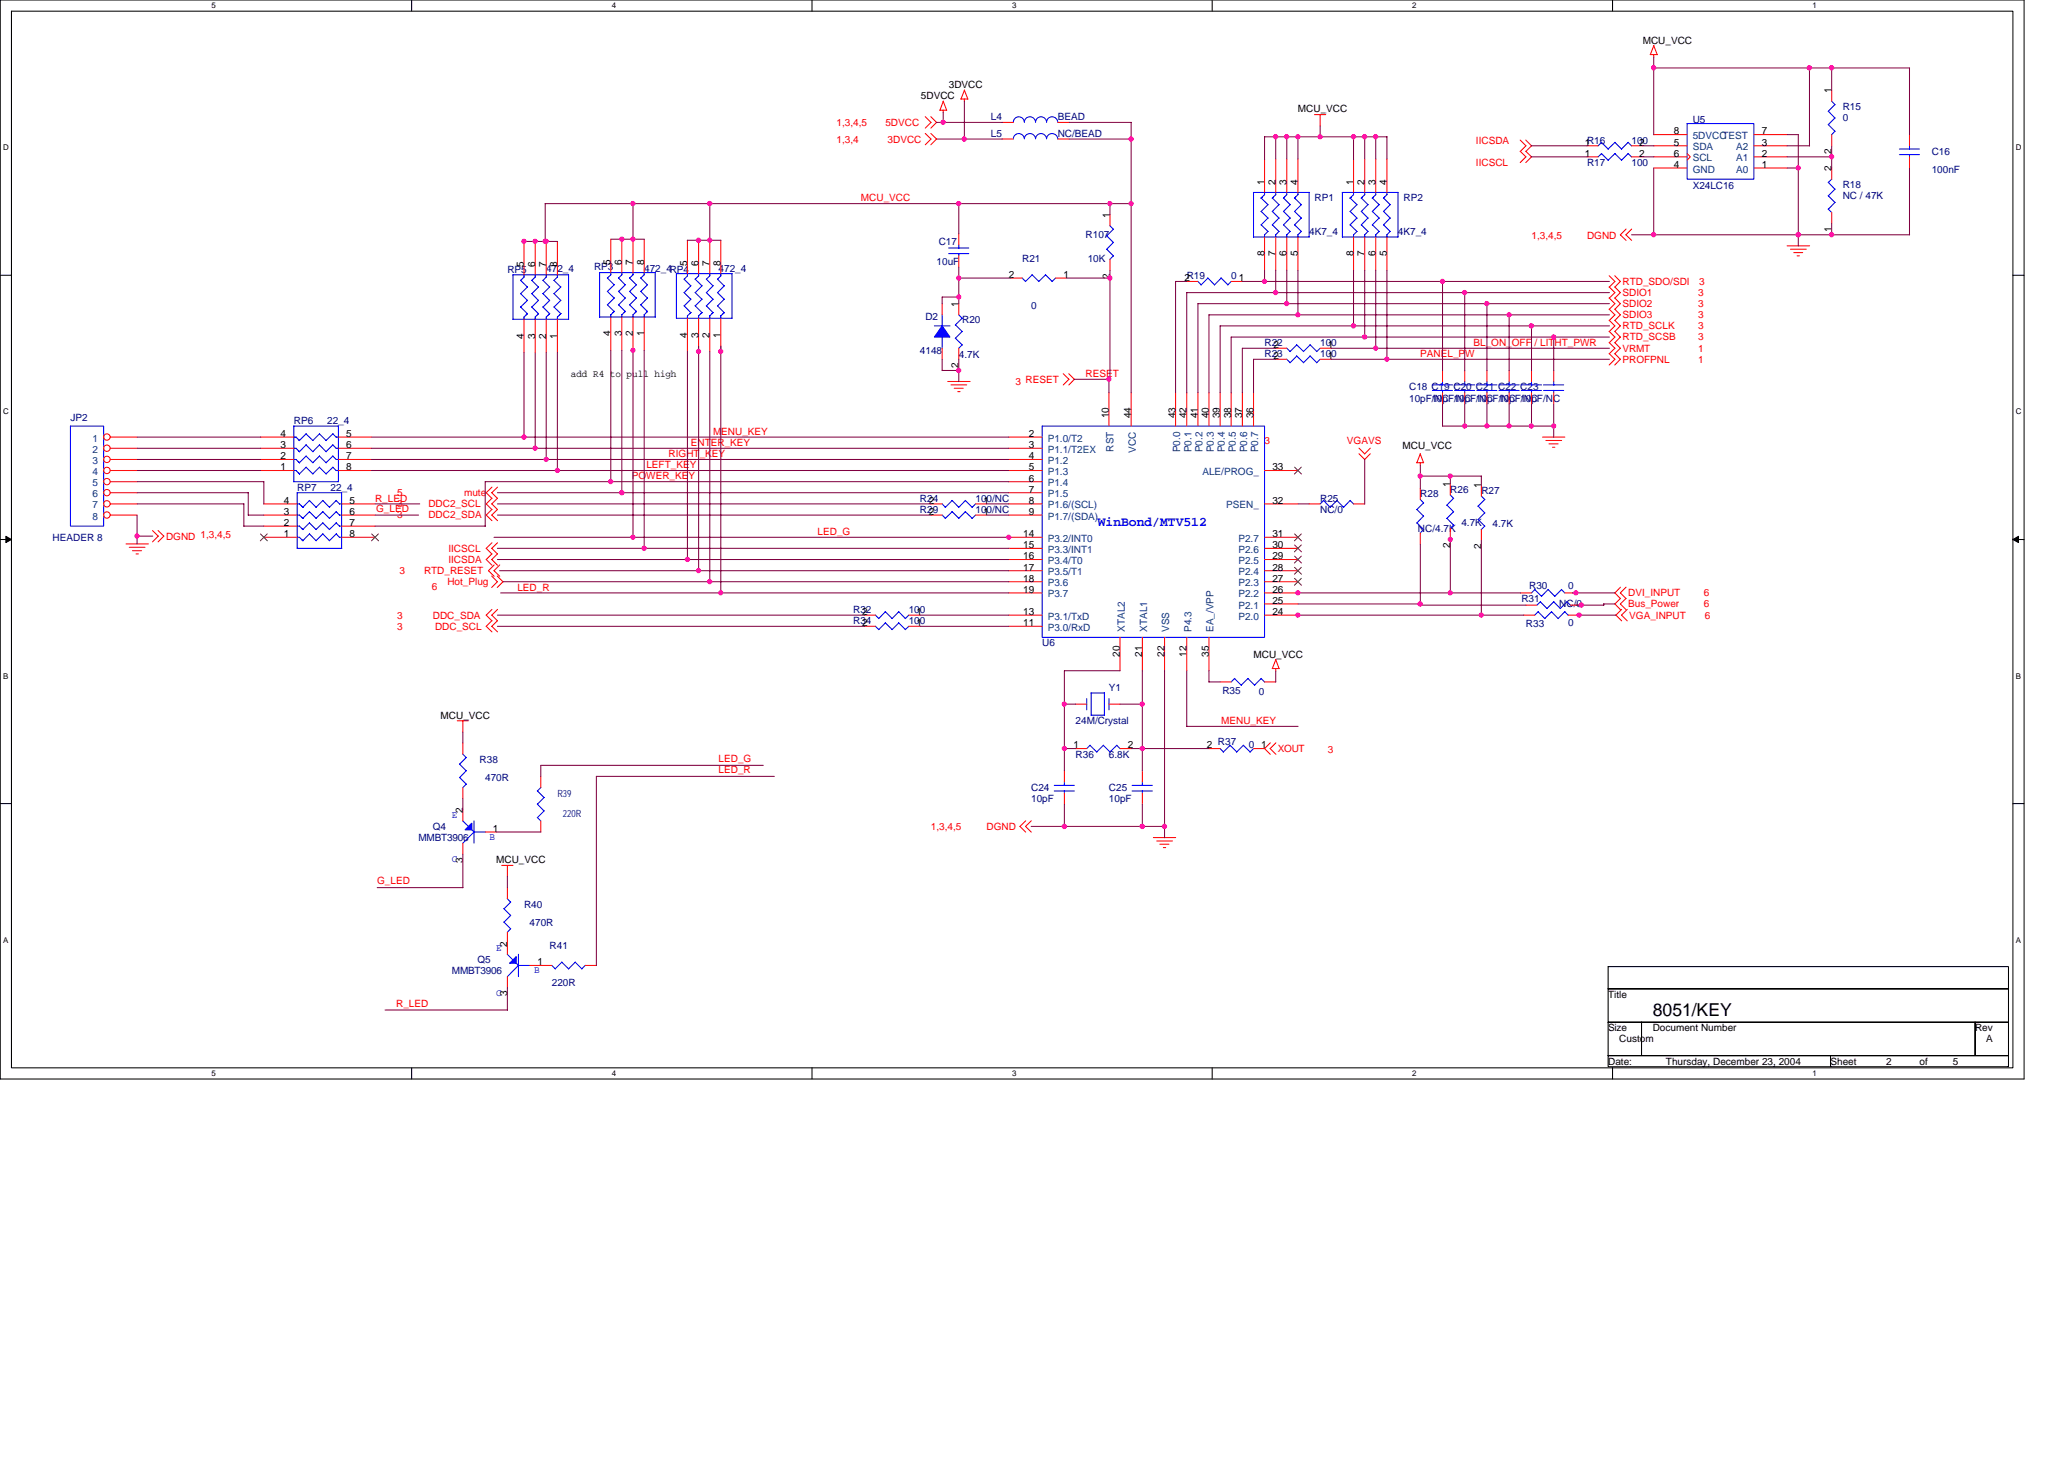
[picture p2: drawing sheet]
<svg xmlns="http://www.w3.org/2000/svg" width="297mm" height="210mm" viewBox="0 0 297 210" stroke-linecap="round" stroke-linejoin="round" font-family="sans-serif">
<path d="M0 0h291.3v155.2h-291.3zM1.6 1.6h288.1v152h-288.1z" fill="none" stroke="#000" stroke-width=".15"/>
<g fill="#fff">
<path d="M30.4 .2h.6v1.2h-.6z"/>
<path d="M30.4 153.8h.6v1.3h-.6z"/>
</g>
<path d="M59.2 0v1.6M59.2 153.6v1.6" fill="none" stroke="#000" stroke-width=".15"/>
<g fill="#fff">
<path d="M88 .2h.6v1.2h-.6z"/>
<path d="M88 153.8h.6v1.3h-.6z"/>
</g>
<path d="M116.9 0v1.6M116.9 153.6v1.6" fill="none" stroke="#000" stroke-width=".15"/>
<g fill="#fff">
<path d="M145.6 .2h.7v1.2h-.7z"/>
<path d="M145.6 153.8h.7v1.3h-.7z"/>
</g>
<path d="M174.5 0v1.6M174.5 153.6v1.6" fill="none" stroke="#000" stroke-width=".15"/>
<g fill="#fff">
<path d="M203.2 .2h.7v1.2h-.7z"/>
<path d="M203.2 153.8h.7v1.3h-.7z"/>
</g>
<path d="M232.1 0v1.6M232.1 153.6v1.6" fill="none" stroke="#000" stroke-width=".15"/>
<g fill="#fff">
<path d="M260.9 .2h.6v1.2h-.6z"/>
<path d="M260.9 153.8h.6v1.3h-.6z"/>
<path d="M.4 20.6h.8v1.3h-.8z"/>
<path d="M290.1 20.6h.8v1.3h-.8z"/>
<path d="M.4 58.6h.8v1.3h-.8z"/>
<path d="M290.1 58.6h.8v1.3h-.8z"/>
</g>
<path d="M0 39.6h1.6M289.7 39.6h1.6" fill="none" stroke="#000" stroke-width=".15"/>
<g fill="#fff">
<path d="M.4 96.6h.8v1.3h-.8z"/>
<path d="M290.1 96.6h.7v1.3h-.7z"/>
</g>
<path d="M0 77.6h1.6M289.7 77.6h1.6" fill="none" stroke="#000" stroke-width=".15"/>
<path d="M.8 77.2l.8 .4-.8 .5zM289.7 77.6l.8-.4v.9z" fill="#000" stroke="#000" stroke-width=".14"/>
<g fill="#fff">
<path d="M.4 134.6h.8v1.3h-.8z"/>
<path d="M290.1 134.6h.7v1.3h-.7z"/>
</g>
<path d="M0 115.6h1.6M289.7 115.6h1.6M231.4 139.1h57.6v3.2h-57.6zM231.4 142.3h57.6v4.8h-57.6zM231.4 147.1h4.8v4.8h-4.8zM231.4 151.9h32v1.6h-32zM236.2 147.1h48v4.8h-48zM263.4 151.9h25.6v1.6h-25.6zM284.2 147.1h4.8v4.8h-4.8z" fill="none" stroke="#000" stroke-width=".15"/>
<g fill="none" stroke="#f00" stroke-width=".15">
<path d="M133.2 19.2l.8 .8-.8 .8M133.2 16.8l.8 .8-.8 .8M134 19.2l.8 .8-.8 .8M134 16.8l.8 .8-.8 .8M135.3 15.9h.9M135.7 15.9v.3M135.7 14.6l.5 1.3M135.8 14.5l-.5 1.4M138.3 14.2h1M138.8 14.2v.4M138.8 13l.5 1.3M138.8 13l-.5 1.2"/>
<path d="M144.2 17.6h1.6M152.2 17.6h1.6M189.2 16.5h1.6M190 16.5v1.6M238 7.9v.3M238 19.4h4.8M238.5 7.9h-1l.5-1.4 .5 1.4M252.4 19.4h4.8M263.6 13v1.6M263.6 19.4v1.6M274.8 19.4v1.6M75.4 34.7v4.8"/>
<path d="M77 34.7v4.8M78.6 34.7v4.8M80.2 34.7v4.8M87.9 34.4v4.8M89.5 34.4v4.8M91.1 34.4v4.8M92.7 34.4v4.8M98.9 34.6v4.8M100.5 34.6v4.8M102.1 34.6v4.8M103.7 34.6v4.8M138 33.6v1.6"/>
<path d="M138 36.8v1.6M144.2 20h1.6M152.2 20h1.6M159.7 30.9v1.6M159.7 37.3v1.6M182 22.9v4.8M182 34.1v4.8M183.6 22.9v4.8M183.6 34.1v4.8M185.2 22.9v4.8M185.2 34.1v4.8M186.8 22.9v4.8"/>
<path d="M186.8 34.1v4.8M194.8 22.9v4.8M194.8 34.1v4.8M196.4 22.9v4.8M196.4 34.1v4.8M198 22.9v4.8M198 34.1v4.8M199.6 22.9v4.8M199.6 34.1v4.8M218.8 21.8l.8 .8-.8 .8M218.8 20.2l.8 .8-.8 .8M219.6 21.8l.8 .8-.8 .8"/>
<path d="M219.6 20.2l.8 .8-.8 .8M228.4 21h1.6M228.4 22.6h1.6M231.6 39.7l.8 .8-.8 .8M232.4 39.7l.8 .8-.8 .8M234 33l-.8 .8 .8 .8M234.8 21h1.6M234.8 22.6h1.6M234.8 33l-.8 .8 .8 .8M238 21h4.8M238 22.6h4.8M238 24.2h4.8"/>
<path d="M242.8 22.1l.5 .5-.5 .4M252.4 21h4.8M252.4 22.6h4.8M252.4 24.2h4.8M257.2 35.4h3.2M257.7 35.9h2.2M258.1 36.3h1.3M258.6 36.8h.4M263.6 24.2v1.6M263.6 30.6v1.6M274.8 22.6v1.6M75.4 45.9v4.8"/>
<path d="M77 45.9v4.8M78.6 45.9v4.8M80.2 45.9v4.8M87.9 45.6v4.8M89.5 45.6v4.8M91.1 45.6v4.8M92.7 45.6v4.8M98.9 45.8v4.8M100.5 45.8v4.8M102.1 45.8v4.8M103.7 45.8v4.8M135.6 43.7v1.6"/>
<path d="M135.6 50.1v1.6M136.4 54.9h3.2M136.9 55.4h2.2M137.3 55.9h1.3M137.8 56.3h.4M138 43.7v1.6M138 50.1v1.6M145.5 40h1.6M151.9 40h1.6M153 53.8l.8 .8-.8 .8M153.8 53.8l.8 .8-.8 .8M159.6 56.5v4.8"/>
<path d="M162.8 56.5v4.8M169.2 56.5v4.8M170.8 40.5h1.6M170.8 56.5v4.8M172.4 56.5v4.8M174 56.5v4.8M175.6 56.5v4.8M177.2 40.5h1.6M177.2 56.5v4.8M178.8 56.5v4.8M180.4 56.5v4.8M183.6 51.7h1.6"/>
<path d="M183.6 50.1h1.6M190 51.7h1.6M190 50.1h1.6M207.6 53.3v1.6M207.6 56.5v1.6M210.8 53.3v1.6M210.8 56.5v1.6M214 53.3v1.6M214 56.5v1.6M217.2 53.3v1.6M217.2 56.5v1.6M220.4 53.3v1.6"/>
<path d="M220.4 56.5v1.6M223.6 53.3v1.6M223.6 56.5v1.6M231.6 49.3l.8 .8-.8 .8M231.6 42.9l.8 .8-.8 .8M231.6 46.1l.8 .8-.8 .8M231.6 47.7l.8 .8-.8 .8M231.6 44.5l.8 .8-.8 .8M231.6 41.3l.8 .8-.8 .8M231.6 50.9l.8 .8-.8 .8M232.4 49.3l.8 .8-.8 .8M232.4 42.9l.8 .8-.8 .8"/>
<path d="M232.4 46.1l.8 .8-.8 .8M232.4 47.7l.8 .8-.8 .8M232.4 44.5l.8 .8-.8 .8M232.4 41.3l.8 .8-.8 .8M232.4 50.9l.8 .8-.8 .8M15.9 62.9h3.8M15.9 74.1h3.8M15.9 72.5h3.8M15.9 70.9h3.8M15.9 69.3h3.8M15.9 67.7h3.8M15.9 66.1h3.8"/>
<path d="M15.9 64.5h3.8M18.1 78.3h3.3M18.6 78.7h2.3M19.1 79.2h1.3M19.6 79.7h.3M21.9 76.3l.9 .8-.9 .9M22.8 76.3l.8 .8-.8 .9M37.5 62.9h4.8M37.5 67.7h4.8M37.5 66.1h4.8M37.5 64.5h4.8M38 77.3h4.8"/>
<path d="M38 75.7h4.8M38 74.1h4.8M38 72.5h4.8M48.7 62.9h4.8M48.7 67.7h4.8M48.7 66.1h4.8M48.7 64.5h4.8M49.2 77.3h4.8M49.2 75.7h4.8M49.2 74.1h4.8M49.2 72.5h4.8M70.8 71.7l-.8 .8 .8 .8"/>
<path d="M70.8 73.3l-.8 .8 .8 .8M70.8 78.1l-.8 .8 .8 .8M70.8 70.1l-.8 .8 .8 .8M70.8 79.7l-.8 .8 .8 .8M71.6 71.7l-.8 .8 .8 .8M71.6 73.3l-.8 .8 .8 .8M71.6 78.1l-.8 .8 .8 .8M71.6 70.1l-.8 .8 .8 .8M71.6 79.7l-.8 .8 .8 .8M134 74.1h1.6M134 72.5h1.6M140.4 74.1h1.6"/>
<path d="M140.4 72.5h1.6M145.2 62.9h4.8M145.2 77.3h4.8M145.2 74.1h4.8M145.2 72.5h4.8M145.2 70.9h4.8M145.2 69.3h4.8M145.2 67.7h4.8M145.2 66.1h4.8M145.2 64.5h4.8M145.2 78.9h4.8M182 77.3h4.8"/>
<path d="M182 72.5h4.8M182 67.7h4.8M182 78.9h4.8M188.4 72.5h1.6M194.8 72.5h1.6M195.6 65.3l.8 .8 .8-.8M195.6 64.5l.8 .8 .8-.8M203.9 66.6h1M204.4 65.3l.5 1.3M204.4 66.6v.3M204.4 70.3v1.6M204.4 76.7v1.6"/>
<path d="M204.4 65.3l-.5 1.3M208.7 69.6v1.6M208.7 76v1.6M213.2 69.8v1.6M213.2 76.2v1.6M222 62.9h3.2M222.5 63.4h2.2M222.9 63.9h1.3M223.4 64.3h.4M70.8 82.9l.8 .8-.8 .8M70.8 87.7l-.8 .8 .8 .8M70.8 89.3l-.8 .8 .8 .8"/>
<path d="M71.1 81.3l-.8 .8 .8 .8M71.6 82.9l.8 .8-.8 .8M71.6 87.7l-.8 .8 .8 .8M71.6 89.3l-.8 .8 .8 .8M71.9 81.3l-.8 .8 .8 .8M124.4 88.5h1.6M124.4 90.1h1.6M130.8 88.5h1.6M130.8 90.1h1.6M145.2 85.3h4.8M145.2 88.5h4.8M145.2 90.1h4.8"/>
<path d="M145.2 83.7h4.8M145.2 82.1h4.8M145.2 80.5h4.8M161.2 91.7v4.8M164.4 91.7v4.8M167.6 91.7v4.8M170.8 91.7v4.8M174 91.7v4.8M175.6 98.1h1.6M182 85.3h4.8M182 88.5h4.8M182 98.1h1.6"/>
<path d="M182 86.9h4.8M182 83.7h4.8M182 82.1h4.8M182 80.5h4.8M183.6 96.2v.3M183.6 94.9l.5 1.3M183.6 94.9l-.5 1.3h1M218.8 85.3h1.6M219.3 88.5h1.6M219.6 87.1h1.6M225.2 85.3h1.6M225.7 88.5h1.6"/>
<path d="M226 87.1h1.6M233.2 84.5l-.8 .8 .8 .8M233.2 86.1l-.8 .8 .8 .8M233.4 87.7l-.8 .8 .8 .8M234 84.5l-.8 .8 .8 .8M234 86.1l-.8 .8 .8 .8M234.2 87.7l-.8 .8 .8 .8M65.8 103.7h1.6M66.6 103.7v1.6M66.6 106.9v1.6M66.6 113.3v1.6M66.6 116.5v1.6"/>
<path d="M69.8 119.7h1.6M77.8 111.7v1.6M77.8 118.1v1.6M147.6 118.1l-.8 .8 .8 .8M148.4 118.1l-.8 .8 .8 .8M153.2 110.9v1.6M153.2 114.1v1.6M154.8 107.7h1.6M154.8 101.3h1.6M159.6 101.3h1.6M161.2 107.7h1.6M164.4 110.9v1.6"/>
<path d="M164.4 114.1v1.6M174 107.7h1.6M180.4 107.7h1.6M182 107.7l.8 .8M182.8 106.9l-.8 .8M183.6 106.9l-.8 .8 .8 .8M66.6 121.3v1.6M72.2 124.5h1.6M73 124.5v1.6M73 127.7v1.6M73 134.1v3.2M76.2 138.9h3.2"/>
<path d="M84.2 138.9h1.6M166 120.5h3.2M166.5 121h2.2M166.9 121.5h1.3M167.4 121.9h.4M73 140.5v1.6"/>
<circle cx="15.4" cy="69.3" r=".46"/>
<circle cx="15.4" cy="70.9" r=".46"/>
<circle cx="15.4" cy="72.5" r=".46"/>
<circle cx="15.4" cy="64.5" r=".46"/>
<circle cx="15.4" cy="62.9" r=".46"/>
<circle cx="15.4" cy="74.1" r=".46"/>
<circle cx="15.4" cy="66.1" r=".46"/>
<circle cx="15.4" cy="67.7" r=".46"/>
</g>
<g fill="none" stroke="#00f" stroke-width=".15">
<path d="M145.8 20a.79 .79 0 0 1 .8-.8 .79 .79 0 0 1 .8 .8 .81 .81 0 0 1 .8-.8 .81 .81 0 0 1 .8 .8 .79 .79 0 0 1 .8-.8 .79 .79 0 0 1 .8 .8 .81 .81 0 0 1 .8-.8 .81 .81 0 0 1 .8 .8M145.8 17.6a.79 .79 0 0 1 .8-.8 .79 .79 0 0 1 .8 .8 .8 .8 0 0 1 .8-.8 .8 .8 0 0 1 .8 .8 .79 .79 0 0 1 .8-.8 .79 .79 0 0 1 .8 .8 .8 .8 0 0 1 .8-.8 .8 .8 0 0 1 .8 .8M242.8 17.8h9.6v8h-9.6zM263.1 17.9l1 1-.5 .5M263.6 14.6l.5 .5M264.1 15l-1 1 1 1-1 .9M73.8 39.5h8M73.8 39.5v6.5l8-.1M75.4 39.5v.4M75.4 39.8l-.5 .5M77 39.5v.4M77 39.8l-.5 .5 1 1"/>
<path d="M78.6 39.5v.4M78.6 39.8l-.5 .5M80.2 39.5v.4M80.2 39.8l-.5 .5 1 1M81.8 39.5v6.4M86.3 39.2h8v6.4h-8zM87.4 40l1 1M87.9 39.2v.3M87.9 39.5l-.5 .5M89 40l1 1M89.5 39.2v.3M89.5 39.5l-.5 .5"/>
<path d="M90.6 40l1 1M91.1 39.2v.3M91.1 39.5l-.5 .5M92.2 40l1 1M92.7 39.2v.3M92.7 39.5l-.5 .5M97.3 39.4l8-.1v6.5M97.3 39.4v6.4h8.1M98.9 39.3v.4M99 39.7l-.5 .5M100.5 39.3v.4M100.6 39.7l-.5 .5"/>
<path d="M102.1 39.3v.4M102.2 39.7l-.5 .5M103.7 39.3v.4M103.8 39.7l-.5 .5M136.5 35.7h2.9M136.5 36.5h2.9M138 35.2v.5M138 36.5v.3M147.1 40l.5 .5M148.5 39.5l1 1M148.5 39.5l-.9 1M150.4 39.5l1 1"/>
<path d="M150.5 39.5l-1 1M159.3 33.9l.9 1M159.3 35.9l.9 .9M159.7 32.5l.5 .5M160.2 33l-.9 1M160.2 34.9l-.9 1M160.2 36.8l-.5 .5M173.8 40l1 1M175.7 40l1 1M181.5 30.4l1 1-1 1M181.5 28.5l1 1M181.5 32.3l1 1"/>
<path d="M182 28l-.5 .5 .2-.2M182 27.7v.3M182 33.8v.3M182.5 29.4l-1 1M182.5 33.3l-.5 .5M183.1 28.5l1 1M183.1 30.4l1 1-1 1M183.1 32.3l1 1M183.3 28.3l-.2 .2M183.6 27.7v.3M183.6 33.8v.3M183.6 28l-.5 .5"/>
<path d="M184.1 33.3l-.5 .5M184.1 29.4l-1 1M184.7 28.5l1 1M184.7 30.4l1 1-1 1M184.7 32.3l1 1M184.9 28.3l-.2 .2M185.2 27.7v.3M185.2 33.8v.3M185.2 28l-.5 .5M185.7 33.3l-.5 .5M185.7 29.4l-1 1M186.3 28.5l1 1"/>
<path d="M186.3 30.4l1 1M186.3 32.3l1 1M186.5 28.3l-.2 .2M186.8 27.7v.3M186.8 33.8v.3M186.8 28l-.5 .5M187.3 29.4l-1 1M187.3 31.4l-1 1M187.3 33.3l-.5 .5M188.4 27.7h-8v6.4h8M188.4 27.7v6.4M194.3 28.5l1 1"/>
<path d="M194.3 30.4l1 1-1 1M194.3 32.3l1 1M194.8 28l-.5 .5 .2-.2M194.8 27.7v.3M194.8 33.8v.3M195.3 29.4l-1 1M195.3 33.3l-.5 .5M195.9 30.4l1 1-1 1M195.9 32.3l1 1M196.4 28l-.5 .5 1 1M196.4 27.7v.3M196.4 33.8v.3"/>
<path d="M196.9 29.4l-1 1M196.9 33.3l-.5 .5M197.5 28.5l1 1M197.5 30.4l1 1-1 1M197.5 32.3l1 1M197.7 28.3l-.2 .2M198 27.7v.3M198 33.8v.3M198 28l-.5 .5M198.5 29.4l-1 1M198.5 33.3l-.5 .5M199.1 28.5l1 1"/>
<path d="M199.1 30.4l1 1-1 1M199.1 32.3l1 1M199.3 28.3l-.2 .2M199.6 27.7v.3M199.6 33.8v.3M199.6 28l-.5 .5M200.1 29.4l-1 1M200.1 33.3l-.5 .5M201.2 27.7v6.4h-8v-6.4h8M230.5 20.5l1 1M230.5 22.1l1 1 .9-1 1 1M230.5 20.5l-.5 .5"/>
<path d="M230.5 22.1l-.5 .5M231.4 21.4l1-.9 1 1M234.8 21l-.5-.5-.9 .9M234.8 22.6l-.5-.5-.9 1M263.1 30.1l.5 .5M263.1 28.2l1 .9M263.1 26.2l1 1M263.6 25.8l-.5 .4M264.1 29.1l-1 1M264.1 27.2l-1 1M273.3 21.4h2.9M273.3 22.2h2.9"/>
<path d="M274.8 21v.5M274.8 22.2v.4M74.9 44.2l1 .9-.5 .5M74.9 42.2l1 1-1 1M74.9 40.3l1 1M75.4 45.6v.3M75.9 41.3l-1 .9M76.5 44.2l1 .9M77 45.6v.3M77.5 45.1l-.2 .2M77.5 45.1l-.5 .5M77.5 41.3l-1 .9 1 1-1 1"/>
<path d="M78.1 44.2l1 .9M78.1 42.2l1 1M78.1 40.3l1 1M78.6 45.6v.3M79.1 45.1l-.5 .5M79.1 43.2l-1 1M79.1 41.3l-1 .9M79.7 44.2l1 .9M80.2 45.6v.3M80.7 45.1l-.5 .5M80.7 43.2l-1 1M80.7 41.3l-1 .9 1 1"/>
<path d="M87.4 43.8l1 1-.5 .5M87.4 41.9l1 1M87.9 45.3v.3M88.4 42.9l-1 1M88.4 41l-1 .9M89 43.8l1 1M89.5 45.3v.3M90 44.8l-.2 .2M90 44.8l-.5 .5M90 42.9l-1 1M90 41l-1 .9 1 1M90.6 43.8l1 1-.5 .5"/>
<path d="M91.1 45.3v.3M91.6 42.9l-1 1M91.6 41l-1 .9 1 1M92.2 43.8l1 1M92.7 45.3v.3M93.2 44.8l-.2 .2M93.2 44.8l-.5 .5M93.2 42.9l-1 1M93.2 41l-1 .9 1 1M98.4 44l1 1M98.4 42.1l1 1M98.4 40.2l1 .9"/>
<path d="M99.3 45.1l.1-.1-.5 .4v.4M99.4 43l-.9 1M99.4 41.1l-.9 1M100 44l1 1M100 42.1l1 1M100 40.2l1 .9M100.9 45.1l.1-.1-.5 .4v.4M101 43l-.9 1M101 41.1l-.9 1M101.6 44l1 1M101.6 42.1l1 1M101.6 40.2l1 .9"/>
<path d="M102.6 45l-.5 .4v.4M102.6 43l-.9 1M102.6 41.1l-.9 1M103.2 40.2l1 .9-1 1 1 1M104.2 45l-.1 .1M104.2 45l-.5 .4v.4M104.2 43l-1 1 1 1M134.5 46.9h2.2M135.6 45.3v1.6M135.6 48.5v1.6M137.5 46.7l1 1M137.5 48.7l1 .9"/>
<path d="M138 45.3l.5 .5-1 1M138.5 49.6l-.5 .5M138.5 47.7l-1 1M151.9 40l-.5 .5M172.4 40.5l.5 .5M173.8 40l-1 1M175.7 40l-.9 1M177.2 40.5l-.5 .5M185.2 51.7l.5 .5M185.2 50.1l.5 .5M186.6 51.2l1 1M186.6 49.6l1 1"/>
<path d="M186.6 51.2l-1 1M186.6 49.6l-1 1M188.5 51.2l1 1M188.5 49.6l1 1M188.5 51.2l-.9 1M188.5 49.6l-.9 1M190 51.7l-.5 .5M190 50.1l-.5 .5M206.1 55.4h2.9M206.1 56.2h2.9M207.6 54.9v.5M207.6 56.2v.3"/>
<path d="M209.3 55.4h2.9M209.3 56.2h2.9M210.8 54.9v.5M210.8 56.2v.3M212.5 55.4h2.9M212.5 56.2h2.9M214 54.9v.5M214 56.2v.3M215.7 55.4h2.9M215.7 56.2h2.9M217.2 54.9v.5M217.2 56.2v.3"/>
<path d="M218.9 55.4h2.9M218.9 56.2h2.9M220.4 54.9v.5M220.4 56.2v.3M222.1 55.4h2.9M222.1 56.2h2.9M223.6 54.9v.5M223.6 56.2v.3M10.1 61.3h4.8v14.4h-4.8zM42.3 67.7h.3M42.3 66.1h.3M42.3 64.5h.3"/>
<path d="M42.3 62.9h.3M42.6 67.7l.5 .5M42.6 66.1l.5 .5-.2-.2M42.6 64.5l.5 .5M42.6 62.9l.5 .5-.2-.2M42.8 70.9h6.4v8h-6.4v-8M42.8 77.3h.3l.5 .5M42.8 75.7h.3l.5 .5M42.8 74.1h.3l.5 .5-.2-.2M42.8 72.5h.3l.5 .5M43.6 74.6l1-1 .9 1M43.6 73l1-1 .9 1"/>
<path d="M44 67.2l1 1M44 65.6l1 1M44 64l1 1M44 62.4l1 1M44.1 67.2l-1 1M44.1 65.6l-1 1M44.1 64l-1 1M44.1 62.4l-1 1M44.5 76.8l1 1M44.5 75.2l1 1M44.6 76.8l-1 1M44.6 75.2l-1 1"/>
<path d="M45 68.2l1-1 .9 1M46 65.6l.9 1M46 64l.9 1M46 62.4l.9 1M46 65.6l-1 1M46 64l-1 1M46 62.4l-1 1M46.5 72l.9 1 1-1 .5 .5M46.5 76.8l.9 1M46.5 75.2l.9 1M46.5 73.6l.9 1 1-1 .4 .5h.4M46.5 76.8l-1 1"/>
<path d="M46.5 75.2l-1 1M46.5 73.6l-1 1M46.5 72l-1 1M47.9 67.2l.5 .5M47.9 65.6l.5 .5M47.9 64l.5 .5h.3M47.9 62.4l.5 .5h.3M47.9 67.2l-1 1M47.9 65.6l-1 1M47.9 64l-1 1M47.9 62.4l-1 1M48.4 76.8l.4 .5h.4"/>
<path d="M48.4 75.2l.4 .5h.4M48.4 67.7h.3M48.4 66.1h.3M48.4 76.8l-1 1M48.4 75.2l-1 1M48.7 61.3v8h-6.4M48.7 61.3h-6.4v8M48.8 72.5h.4M135.6 72.5l.5 .5M135.6 74.1l.5 .5M137 72l1 1 .9-1M137 73.6l1 1 .9-1"/>
<path d="M137 72l-1 1M137 73.6l-1 1M138.9 72l1 1M138.9 73.6l1 1M140.4 72.5l-.5 .5M140.4 74.1l-.5 .5M150 61.3h32v30.4h-32zM190.5 72l.9 1 1-1 1 1M190.5 72l-.5 .5M194.8 72.5l-.5-.5-.9 1M203.9 73.3l1 1M203.9 75.2l1 1"/>
<path d="M204.4 71.9l.5 .5M204.9 72.3l-1 1M204.9 74.3l-1 .9M204.9 76.2l-.5 .5M208.2 72.7l1 .9M208.2 74.6l1 1M208.7 71.2l.5 .5M209.2 71.7l-1 1M209.2 73.6l-1 1M209.2 75.5l-.5 .5M212.7 74.7l1 1M213.2 71.4l.5 .5"/>
<path d="M213.7 71.9l-1 .9 1 1M213.7 73.8l-1 1M213.7 75.7l-.5 .5M126 88.5l.5 .5M126 90.1l.5 .5M127.4 88l1 1M127.4 89.6l1 1M127.4 88l-1 1M127.4 89.6l-1 1M129.3 89.6l1 1M129.3 89.6l-.9 1M130.3 89l-1-1-.9 1"/>
<path d="M130.8 88.5l-.5 .5M130.8 90.1l-.5 .5M157 99.7h1.9M158.9 99.7l.1 3.2h-2v-3.2M177.7 97.6l.9 1 1-1 1 1M177.7 97.6l-.5 .5M182 98.1l-.5-.5-1 1M220.9 84.8l1 1M220.9 84.8l-.5 .5M221.4 88l.9 1M221.4 88l-.5 .5M221.7 86.6l.9 1"/>
<path d="M221.7 86.6l-.5 .5M221.8 85.8l1-1 1 1M222.6 87.5l1-.9 1 1M223.3 88l1 1M223.3 88l-1 1M224.7 84.8l.5 .5M224.7 84.8l-1 1M225.2 88l.5 .5M225.2 88l-1 1M226 87.1l-.5-.5-.9 .9M66.1 109.9l1 1-1 .9 1 1M66.6 118.1l.8 .8"/>
<path d="M66.6 108.5l.5 .5-1 .9M67.1 112.8l-.5 .5M67.9 119.4l.3 .3M68.2 119.7h1.6M68.2 118.1v3.2M68.2 119.7l-1.6 1.6M77.3 117.6l.5 .5M77.3 115.7l1 1M77.3 113.8l1 .9M77.8 113.3l-.5 .5M78.3 116.6l-1 1M78.3 114.7l-1 1"/>
<path d="M151.7 113h2.9M151.7 113.8h2.9M153.2 112.5v.5M153.2 113.8v.3M156.4 107.7l.5-.5 1 1M156.4 100.5v1.6M158.8 107.2l1 1M158.8 107.2l-1 1M159.6 100.5v1.6M160.7 107.2l.5 .5M160.7 107.2l-1 1M162.9 113h2.9"/>
<path d="M162.9 113.8h2.9M164.4 112.5v.5M164.4 113.8v.3M177 107.2l1 1M177 107.2l-1 1-.4-.5M178.9 107.2l1 1M178.9 107.2l-.9 1M180.4 107.7l-.5 .5M72.5 132.7l1 .9M72.5 130.7l1 1-1 1M73 129.3l.5 .5M73 137.3l.8 .8"/>
<path d="M73.5 133.6l-.5 .5M73.5 129.8l-1 .9M74.3 138.6l.3 .3M74.6 138.9h1.6M74.6 137.3v3.2M74.6 138.9l-1.6 1.6M79.4 138.9l.5 .5M80.9 138.4l.9 1M80.9 138.4l-1 1M82.8 138.4l1 1M82.8 138.4l-1 1M84.2 138.9l-.5 .5"/>
</g>
<g fill="#00f" stroke="#00f" stroke-width=".15">
<path d="M135.6 46.9l1.1 1.6h-2.2z" fill-rule="evenodd"/>
<path d="M74.3 137.6v1h-1z" fill-rule="evenodd"/>
<path d="M66.9 119.4l1-1v1z" fill-rule="evenodd"/>
</g>
<g fill="none" stroke="#804000" stroke-width=".14">
<path d="M37.5 76.8l1 1M38.5 76.8l-1 1M53.5 76.8l1 1M54.5 76.8l-1 1M186.3 67.2l1 1M186.3 78.4l1 1M186.3 76.8l1 1M187.3 67.2l-1 1M187.3 78.4l-1 1M187.3 76.8l-1 1M186.3 83.2l1 1M186.3 81.6l1 1"/>
<path d="M186.3 80l1 1M187.3 83.2l-1 1M187.3 81.6l-1 1M187.3 80l-1 1"/>
</g>
<g fill="none" stroke="#800040" stroke-width=".15">
<path d="M134.8 17.6h9.4M135.7 16.2v1.4M138.8 14.6v5.4M153.8 17.6h9v38.9M183.6 19.7v3.2M185.2 19.7v3.2M186.8 19.7v3.2M190 18.1v1.6M194.8 19.7v3.2M196.4 19.7v3.2M198 19.7v3.2M238 8.2v11.2"/>
<path d="M238 9.8h36.8M257.2 19.4h1.6M258.8 19.4v16M260.4 9.8v11.2M263.6 9.8v3.2M274.8 9.8v9.6M80.2 34.7h-4.8v.2M87.9 34.4h4.8M91.1 29.3v5.1M98.9 34.6h4.9M102.1 29.3v5.3M134.8 20h9.4"/>
<path d="M138 29.1v4.5M138 38.4v5.3M153.8 20h9M159.7 38.9v15.7h-5.1M159.7 29.3v1.6M162.8 29.3h-84.3v5.4M182 22.9v-3.2h17.6v3.2M182 38.9v1.6M183.6 38.9v3.2M185.2 38.9v4.8M186.8 38.9v6.4M194.8 38.9v8"/>
<path d="M196.4 38.9v9.6M198 38.9v11.2M199.6 38.9v12.8M220.4 22.6h8M220.4 21h8M234.8 33.8h40M236.4 22.6h1.6M236.4 21h1.6M238 24.2v9.6M257.2 22.6h6.4M257.2 21h3.2M257.2 24.2h1.6"/>
<path d="M263.6 21v3.2M263.6 32.2v1.6M274.8 24.2v9.6M75.4 50.7v12.2M77 50.7v13.8M78.6 50.7v15.4M80.2 50.7v17M87.9 50.4v18.9M89.5 50.4v20.5M91.1 50.2v27.1M92.7 50.4v28.5M98.9 50.6v29.9"/>
<path d="M100.5 49.8v32.3M102.1 50.6v33.1M103.7 49.8v35.5M135.6 53.3h2.4M135.6 51.7v1.6M138 51.7v3.2M138 40h7.5M138 42.7h-2.4v1M153.5 40h6.3M159.6 54.6v1.9M170.8 40.5h-1.6v16M178.8 40.5h52.8"/>
<path d="M183.6 51.7h-3.2v4.8M183.6 50.1h-4.8v6.4M191.6 51.7h40M191.6 50.1h40M207.6 58.1v3.2h16M207.6 40.5v12.8M210.8 42.1v11.2M210.8 58.1v3.2M214 43.7v9.6M214 58.1v3.2M217.2 45.3v8M217.2 58.1v3.2"/>
<path d="M220.4 46.9v6.4M220.4 58.1v3.2M223.6 48.5v4.8M223.6 58.1v4.8M231.6 43.7h-59.2v12.8M231.6 48.5h-54.4v8M231.6 46.9h-56v9.6M231.6 42.1h-60.8v14.4M231.6 45.3h-57.6v11.2M19.7 69.3h18.3v3.2M19.7 70.9h16M19.7 62.9h17.8"/>
<path d="M19.7 77.1h2.3M19.7 66.1h17.8M19.7 67.7h17.8M19.7 72.5h15.4M19.7 64.5h17.8M19.7 74.1v4.2M35.1 72.5v3.2h2.9M35.7 70.9v3.2h2.3M53.5 62.9h91.7M53.5 66.1h91.7M53.5 67.7h91.7M53.5 64.5h91.7"/>
<path d="M54 74.1h6.2M54 72.5h6.4M71.1 77.3h74.3M71.6 70.9h73.6M71.6 74.1h62.4M71.6 72.5h62.4M71.6 78.9h73.6M142 74.1h3.2M142 72.5h3.2M145.2 69.3h-75.4v6.4h-15.8M186.8 72.5h1.6M196.4 66.1v6.4"/>
<path d="M204.4 68.5h8.8M204.4 78.3v8.8h15.2M204.4 66.9v3.4M208.7 68.5v1.1M208.7 77.4v7.9M213.2 68.5v1.3M213.2 77.8v10.7M71.6 88.5h52.8M71.6 90.1h52.8M71.6 80.5h73.6M71.9 82.1h73.3M72 85.3h73.2"/>
<path d="M72.4 83.7h72.8M132.4 88.5h12.8M132.4 90.1h12.8M161.2 96.5h-8v14.4M164.4 96.5v14.4M167.6 96.5v24M170.8 96.5v8h16M174 96.5v1.6h1.6M183.6 96.5v1.6M186.5 88.5h32.8M186.6 85.3h32.2M186.8 86.9h17.6"/>
<path d="M226.3 85.3h6.1M227.1 88.5h5.5M230.8 86.9v.2h-4M230.8 86.9h1.6M66.6 105.3v1.6M66.6 114.9v1.6M71.4 119.7h6.4M109.9 110.1h-32.1v1.6M111.4 111.7h-25.6v27.2M148.4 118.9h19.2M153.2 101.3h1.6M153.2 115.7v3.2"/>
<path d="M153.2 107.7h1.6M161.2 101.3h3.2M162.8 107.7h11.2M164.4 115.7v3.2M54.3 127.7h12.3M66.6 122.9v4.8M73 126.1v1.6M73 142.1v3.2h-17.6"/>
</g>
<g fill="#f0f" stroke="#f0f" stroke-width=".15">
<circle cx="214" cy="43.7" r=".31"/>
<circle cx="223.6" cy="61.3" r=".31"/>
<circle cx="186.8" cy="19.7" r=".31"/>
<circle cx="100.5" cy="34.6" r=".31"/>
<circle cx="164.4" cy="107.7" r=".31"/>
<circle cx="164.4" cy="101.3" r=".31"/>
<circle cx="208.7" cy="68.5" r=".31"/>
<circle cx="194.8" cy="46.9" r=".32"/>
<circle cx="183.6" cy="19.7" r=".31"/>
<circle cx="217.2" cy="45.3" r=".31"/>
<circle cx="102.1" cy="29.3" r=".31"/>
<circle cx="138" cy="29.3" r=".31"/>
<circle cx="162.8" cy="29.3" r=".31"/>
<circle cx="75.4" cy="34.7" r=".31"/>
<circle cx="153.2" cy="107.7" r=".31"/>
<circle cx="87.9" cy="69.3" r=".31"/>
<circle cx="220.4" cy="46.9" r=".32"/>
<circle cx="75.4" cy="62.9" r=".32"/>
<circle cx="138.8" cy="20" r=".32"/>
<circle cx="208.7" cy="85.3" r=".31"/>
<circle cx="80.2" cy="67.7" r=".31"/>
<circle cx="227.3" cy="88.5" r=".31"/>
<circle cx="194.8" cy="19.7" r=".31"/>
<circle cx="186.8" cy="45.3" r=".31"/>
<circle cx="78.6" cy="66.1" r=".31"/>
<circle cx="186.8" cy="85.3" r=".31"/>
<circle cx="102.1" cy="34.6" r=".31"/>
<circle cx="153.2" cy="101.3" r=".31"/>
<circle cx="207.6" cy="40.5" r=".31"/>
<circle cx="204.4" cy="68.5" r=".31"/>
<circle cx="89.5" cy="34.4" r=".31"/>
<circle cx="182" cy="40.5" r=".31"/>
<circle cx="185.2" cy="19.7" r=".31"/>
<circle cx="223.6" cy="48.5" r=".31"/>
<circle cx="208.7" cy="77.6" r=".31"/>
<circle cx="135.7" cy="17.6" r=".31"/>
<circle cx="186.8" cy="88.5" r=".31"/>
<circle cx="167.6" cy="118.9" r=".32"/>
<circle cx="77" cy="64.5" r=".31"/>
<circle cx="183.6" cy="42.1" r=".31"/>
<circle cx="91.1" cy="34.4" r=".31"/>
<circle cx="227.6" cy="87" r=".31"/>
<circle cx="162.8" cy="20" r=".32"/>
<circle cx="198" cy="50.1" r=".31"/>
<circle cx="196.4" cy="19.7" r=".31"/>
<circle cx="91.1" cy="29.3" r=".31"/>
<circle cx="204.4" cy="86.9" r=".32"/>
<circle cx="198" cy="19.7" r=".31"/>
<circle cx="210.8" cy="42.1" r=".31"/>
<circle cx="196.4" cy="48.5" r=".31"/>
<circle cx="185.2" cy="43.7" r=".31"/>
<circle cx="190" cy="19.7" r=".31"/>
<circle cx="213.2" cy="88.5" r=".31"/>
<circle cx="226.8" cy="85.3" r=".31"/>
<circle cx="199.6" cy="51.7" r=".31"/>
<circle cx="238" cy="9.8" r=".32"/>
<circle cx="260.4" cy="9.8" r=".32"/>
<circle cx="263.6" cy="22.6" r=".31"/>
<circle cx="263.6" cy="9.8" r=".32"/>
<circle cx="77" cy="34.7" r=".31"/>
<circle cx="78.4" cy="34.7" r=".31"/>
<circle cx="78.6" cy="34.7" r=".31"/>
<circle cx="103.7" cy="50.6" r=".31"/>
<circle cx="145.2" cy="77.3" r=".31"/>
<circle cx="92.7" cy="78.9" r=".32"/>
<circle cx="100.5" cy="82.1" r=".31"/>
<circle cx="89.5" cy="70.9" r=".32"/>
<circle cx="100.5" cy="50.6" r=".31"/>
<circle cx="91.1" cy="50.4" r=".31"/>
<circle cx="91.1" cy="77.3" r=".31"/>
<circle cx="98.9" cy="80.5" r=".31"/>
<circle cx="103.7" cy="85.3" r=".31"/>
<circle cx="102.1" cy="83.7" r=".31"/>
<circle cx="159.6" cy="54.6" r=".31"/>
<circle cx="138" cy="53.3" r=".31"/>
<circle cx="263.6" cy="33.8" r=".32"/>
<circle cx="258.8" cy="24.2" r=".31"/>
<circle cx="210.8" cy="61.3" r=".31"/>
<circle cx="164.4" cy="118.9" r=".32"/>
<circle cx="217.2" cy="61.3" r=".31"/>
<circle cx="258.8" cy="33.8" r=".32"/>
<circle cx="214" cy="61.3" r=".31"/>
<circle cx="153.2" cy="118.9" r=".32"/>
<circle cx="19.7" cy="77.1" r=".31"/>
<circle cx="220.4" cy="61.3" r=".31"/>
<circle cx="238" cy="33.8" r=".32"/>
<circle cx="138" cy="40" r=".32"/>
<circle cx="159.7" cy="40" r=".32"/>
<circle cx="159.7" cy="29.3" r=".31"/>
<circle cx="138" cy="42.7" r=".31"/>
</g>
<text font-size="2.6" x="237.8" y="146.2">8051/KEY</text>
<text font-size="1.9" fill="#00f" x="158" y="75.7">WinBond/MTV512</text>
<g font-size="1.4">
<text x="236.4" y="6.3">MCU_VCC</text>
<text x="132.5" y="14.3">5DVCC</text>
<text x="136.5" y="12.7">3DVCC</text>
<text x="186.8" y="16.2">MCU_VCC</text>
<text x="263.6" y="13.4" transform="rotate(-90 263.6 13.4)">1</text>
<text x="228.1" y="21">1R16</text>
<text x="228.1" y="22.5">1</text>
<text x="235.9" y="21">2</text>
<text x="235.9" y="22.5">2</text>
<text x="240.9" y="19.3">8</text>
<text x="240.9" y="21">5</text>
<text x="240.9" y="22.5">6</text>
<text x="253.5" y="19.3">7</text>
<text x="253.5" y="21">3</text>
<text x="253.5" y="22.5">2</text>
<text x="263.6" y="22.2" transform="rotate(-90 263.6 22.2)">2</text>
<text x="182" y="26.6" transform="rotate(-90 182 26.6)">1</text>
<text x="183.6" y="26.6" transform="rotate(-90 183.6 26.6)">2</text>
<text x="185.2" y="26.6" transform="rotate(-90 185.2 26.6)">3</text>
<text x="186.8" y="26.6" transform="rotate(-90 186.8 26.6)">4</text>
<text x="194.8" y="26.6" transform="rotate(-90 194.8 26.6)">1</text>
<text x="196.4" y="26.6" transform="rotate(-90 196.4 26.6)">2</text>
<text x="198" y="26.6" transform="rotate(-90 198 26.6)">3</text>
<text x="199.6" y="26.6" transform="rotate(-90 199.6 26.6)">4</text>
<text x="240.9" y="24.2">4</text>
<text x="253.5" y="24.2">1</text>
<text x="263.6" y="24.7" transform="rotate(-90 263.6 24.7)">2</text>
<text x="159.7" y="31.4" transform="rotate(-90 159.7 31.4)">1</text>
<text x="263.6" y="33.4" transform="rotate(-90 263.6 33.4)">1</text>
<text x="75.4" y="38.4" transform="rotate(-90 75.4 38.4)">5</text>
<text x="77" y="38.4" transform="rotate(-90 77 38.4)">6</text>
<text x="78.6" y="38.4" transform="rotate(-90 78.6 38.4)">7</text>
<text x="80.2" y="38.4" transform="rotate(-90 80.2 38.4)">8</text>
<text x="87.9" y="38.1" transform="rotate(-90 87.9 38.1)">5</text>
<text x="89.5" y="38.1" transform="rotate(-90 89.5 38.1)">6</text>
<text x="91.1" y="38.1" transform="rotate(-90 91.1 38.1)">7</text>
<text x="92.7" y="38.1" transform="rotate(-90 92.7 38.1)">8</text>
<text x="98.9" y="38.2" transform="rotate(-90 98.9 38.2)">5</text>
<text x="100.5" y="38.2" transform="rotate(-90 100.5 38.2)">6</text>
<text x="102.1" y="38.2" transform="rotate(-90 102.1 38.2)">7</text>
<text x="103.7" y="38.2" transform="rotate(-90 103.7 38.2)">8</text>
<text x="145.2" y="40">2</text>
<text x="153" y="40">1</text>
<text x="159.7" y="40.1" transform="rotate(-90 159.7 40.1)">2</text>
<text x="170.5" y="40.5">2R19</text>
<text x="178.3" y="40.5">1</text>
<text x="182" y="36.9" transform="rotate(-90 182 36.9)">8</text>
<text x="183.6" y="36.9" transform="rotate(-90 183.6 36.9)">7</text>
<text x="185.2" y="36.9" transform="rotate(-90 185.2 36.9)">6</text>
<text x="186.8" y="36.9" transform="rotate(-90 186.8 36.9)">5</text>
<text x="194.8" y="36.9" transform="rotate(-90 194.8 36.9)">8</text>
<text x="196.4" y="36.9" transform="rotate(-90 196.4 36.9)">7</text>
<text x="198" y="36.9" transform="rotate(-90 198 36.9)">6</text>
<text x="199.6" y="36.9" transform="rotate(-90 199.6 36.9)">5</text>
<text x="138" y="44.2" transform="rotate(-90 138 44.2)">1</text>
<text x="75.4" y="48.7" transform="rotate(-90 75.4 48.7)">4</text>
<text x="77" y="48.7" transform="rotate(-90 77 48.7)">3</text>
<text x="78.6" y="48.7" transform="rotate(-90 78.6 48.7)">2</text>
<text x="80.2" y="48.7" transform="rotate(-90 80.2 48.7)">1</text>
<text x="87.9" y="48.4" transform="rotate(-90 87.9 48.4)">4</text>
<text x="89.5" y="48.4" transform="rotate(-90 89.5 48.4)">3</text>
<text x="91.1" y="48.4" transform="rotate(-90 91.1 48.4)">2</text>
<text x="92.7" y="48.4" transform="rotate(-90 92.7 48.4)">1</text>
<text x="98.9" y="48.6" transform="rotate(-90 98.9 48.6)">4</text>
<text x="100.5" y="48.6" transform="rotate(-90 100.5 48.6)">3</text>
<text x="102.1" y="48.6" transform="rotate(-90 102.1 48.6)">2</text>
<text x="103.7" y="48.6" transform="rotate(-90 103.7 48.6)">1</text>
<text x="138" y="52.9" transform="rotate(-90 138 52.9)">2</text>
<text x="183.3" y="51.7">2</text>
<text x="183.3" y="50.1">2</text>
<text x="191.1" y="51.7">1</text>
<text x="191.1" y="50.1">1</text>
<text x="82.1" y="54.3">add R4 to pull high</text>
<text x="40.4" y="64.5">3</text>
<text x="40.4" y="62.9">4</text>
<text x="49.8" y="64.5">6</text>
<text x="49.8" y="62.9">5</text>
<text x="148.1" y="62.9">2</text>
<text x="148.1" y="64.5">3</text>
<text x="159.6" y="60.2" transform="rotate(-90 159.6 60.2)">10</text>
<text x="162.8" y="60.2" transform="rotate(-90 162.8 60.2)">44</text>
<text x="169.2" y="60.2" transform="rotate(-90 169.2 60.2)">43</text>
<text x="170.8" y="60.2" transform="rotate(-90 170.8 60.2)">42</text>
<text x="172.4" y="60.2" transform="rotate(-90 172.4 60.2)">41</text>
<text x="174" y="60.2" transform="rotate(-90 174 60.2)">40</text>
<text x="175.6" y="60.2" transform="rotate(-90 175.6 60.2)">39</text>
<text x="177.2" y="60.2" transform="rotate(-90 177.2 60.2)">38</text>
<text x="178.8" y="60.2" transform="rotate(-90 178.8 60.2)">37</text>
<text x="180.4" y="60.2" transform="rotate(-90 180.4 60.2)">36</text>
<text x="201.8" y="64.7">MCU_VCC</text>
<text x="40.4" y="67.7">1</text>
<text x="40.4" y="66.1">2</text>
<text x="49.8" y="67.7">8</text>
<text x="49.8" y="66.1">7</text>
<text x="148.1" y="66.1">4</text>
<text x="148.1" y="67.7">5</text>
<text x="148.1" y="69.3">6</text>
<text x="148.1" y="70.9">7</text>
<text x="183.1" y="67.7">33</text>
<text x="208.7" y="70.1" transform="rotate(-90 208.7 70.1)">1</text>
<text x="213.2" y="70.3" transform="rotate(-90 213.2 70.3)">1</text>
<text x="40.8" y="77.3">1</text>
<text x="40.8" y="75.7">2</text>
<text x="40.8" y="74.1">3</text>
<text x="40.8" y="72.5">4</text>
<text x="50.3" y="77.3">8</text>
<text x="50.3" y="75.7">7</text>
<text x="50.3" y="74.1">6</text>
<text x="50.3" y="72.5">5</text>
<text x="133.7" y="72.5">2</text>
<text x="133.7" y="74.1">2</text>
<text x="141.5" y="72.5">1</text>
<text x="141.5" y="74.1">1</text>
<text x="147.3" y="77.3">14</text>
<text x="148.1" y="72.5">8</text>
<text x="148.1" y="74.1">9</text>
<text x="183.1" y="72.5">32</text>
<text x="183.1" y="77.3">31</text>
<text x="147.3" y="78.9">15</text>
<text x="147.3" y="80.5">16</text>
<text x="147.3" y="82.1">17</text>
<text x="147.3" y="83.7">18</text>
<text x="183.1" y="83.7">27</text>
<text x="183.1" y="82.1">28</text>
<text x="183.1" y="80.5">29</text>
<text x="183.1" y="78.9">30</text>
<text x="208.7" y="78.8" transform="rotate(-90 208.7 78.8)">2</text>
<text x="213.2" y="79" transform="rotate(-90 213.2 79)">2</text>
<text x="124.1" y="88.5">2</text>
<text x="131.9" y="88.5">1</text>
<text x="147.3" y="88.5">13</text>
<text x="147.3" y="85.3">19</text>
<text x="183.1" y="88.5">24</text>
<text x="183.1" y="86.9">25</text>
<text x="183.1" y="85.3">26</text>
<text x="124.1" y="90.1">2</text>
<text x="131.9" y="90.1">1</text>
<text x="147.3" y="90.1">11</text>
<text x="161.2" y="94.5" transform="rotate(-90 161.2 94.5)">20</text>
<text x="164.4" y="94.5" transform="rotate(-90 164.4 94.5)">21</text>
<text x="167.6" y="94.5" transform="rotate(-90 167.6 94.5)">22</text>
<text x="170.8" y="94.5" transform="rotate(-90 170.8 94.5)">12</text>
<text x="174" y="94.5" transform="rotate(-90 174 94.5)">35</text>
<text x="180.4" y="94.6">MCU_VCC</text>
<text x="63.4" y="103.4">MCU_VCC</text>
<text x="154.5" y="107.7">1</text>
<text x="162.3" y="107.7">2</text>
<text x="173.7" y="107.7">2</text>
<text x="181.5" y="107.7">1</text>
<text x="66.6" y="117" transform="rotate(-90 66.6 117)">2</text>
<text x="70.9" y="119.7">1</text>
<text x="66.6" y="124.1" transform="rotate(-90 66.6 124.1)">3</text>
<text x="71.4" y="124.2">MCU_VCC</text>
<text x="73" y="136.2" transform="rotate(-90 73 136.2)">2</text>
<text x="73" y="143.3" transform="rotate(-90 73 143.3)">3</text>
<text x="77.3" y="138.9">1</text>
<text x="231.4" y="143.6">Title</text>
<text x="231.4" y="148.4">Size</text>
<text x="233" y="150">Custom</text>
<text x="237.8" y="148.4">Document Number</text>
<text x="284.2" y="148.4">Rev</text>
<text x="285.9" y="150">A</text>
<text x="231.4" y="153.2">Date:</text>
<text x="239.8" y="153.2">Thursday, December 23, 2004</text>
<text x="263.4" y="153.2">Sheet</text>
<text x="271.4" y="153.2">2</text>
<text x="276.2" y="153.2">of</text>
<text x="281" y="153.2">5</text>
</g>
<g font-size="1.4" fill="#000080">
<text x="142.6" y="17.3">L4</text>
<text x="152.2" y="17.3">BEAD</text>
<text x="243.6" y="17.6">U5</text>
<text x="265.2" y="15.9">R15</text>
<text x="265.2" y="17.5">0</text>
<text x="142.6" y="19.7">L5</text>
<text x="152.2" y="19.7">NC/BEAD</text>
<text x="228.4" y="23.9">R17</text>
<text x="234.8" y="20.7">100</text>
<text x="234.8" y="23.9">100</text>
<text x="278" y="22.3">C16</text>
<text x="189.2" y="29">RP1</text>
<text x="202" y="29">RP2</text>
<text x="243.6" y="27.2">X24LC16</text>
<text x="265.2" y="27.1">R18</text>
<text x="265.2" y="28.7">NC / 47K</text>
<text x="278" y="24.8">100nF</text>
<text x="135.1" y="35.2">C17</text>
<text x="156.2" y="34.3">R107</text>
<text x="188.4" y="33.8">4K7_4</text>
<text x="201.2" y="33.8">4K7_4</text>
<text x="73" y="39.2">RP5</text>
<text x="78.6" y="39.1">472_4</text>
<text x="85.5" y="38.9">RP3</text>
<text x="92.7" y="39.1">472_4RP4</text>
<text x="103.4" y="39.1">472_4</text>
<text x="134.8" y="38.1">10uF</text>
<text x="147.1" y="37.6">R21</text>
<text x="156.5" y="37.6">10K</text>
<text x="177.2" y="40.2">0</text>
<text x="133.2" y="46.1">D2</text>
<text x="138.5" y="46.4">R20</text>
<text x="148.4" y="44.5">0</text>
<text x="132.4" y="50.9">4148</text>
<text x="138" y="51.5">4.7K</text>
<text x="182" y="51.4">R23</text>
<text x="182" y="49.8">R22</text>
<text x="190" y="51.4">100</text>
<text x="190" y="49.8">100</text>
<text x="202.8" y="56.2">C18 C19 C20 C21 C22 C23</text>
<text x="202.8" y="57.8">10pF/NC 10pF/NC 10pF/NC</text>
<text x="206" y="57.8">10pF/NC 10pF/NC 10pF/NC</text>
<text x="10.1" y="60.5">JP2</text>
<text x="42.3" y="61">RP6</text>
<text x="47.1" y="61">22_4</text>
<text x="42.8" y="70.6">RP7</text>
<text x="47.6" y="70.6">22_4</text>
<text x="204.4" y="71.5">R28</text>
<text x="208.7" y="70.9">R26</text>
<text x="213.2" y="71.1">R27</text>
<text x="7.6" y="77.8">HEADER 8</text>
<text x="132.4" y="72.2">R24</text>
<text x="132.4" y="73.8">R29</text>
<text x="140.4" y="72.2">100/NC</text>
<text x="140.4" y="73.8">100/NC</text>
<text x="190" y="72.2">R25</text>
<text x="190" y="73.8">NC/0</text>
<text x="204.1" y="76.5">NC/4.7K</text>
<text x="210.3" y="75.7">4.7K</text>
<text x="214.8" y="75.9">4.7K</text>
<text x="122.8" y="88.2">R32</text>
<text x="122.8" y="89.8">R34</text>
<text x="130.8" y="88.2">100</text>
<text x="130.8" y="89.8">100</text>
<text x="218.9" y="86.6">R31</text>
<text x="220.1" y="84.7">R30</text>
<text x="224.4" y="87.4">NC/0</text>
<text x="225.7" y="84.7">0</text>
<text x="150" y="93">U6</text>
<text x="219.6" y="90.3">R33</text>
<text x="225.7" y="90.1">0</text>
<text x="159.6" y="99.4">Y1</text>
<text x="175.9" y="99.9">R35</text>
<text x="181.2" y="100">0</text>
<text x="154.8" y="104.2">24M/Crystal</text>
<text x="175.3" y="107.2">R37</text>
<text x="179.7" y="107.5">0</text>
<text x="69" y="109.8">R38</text>
<text x="69.8" y="112.4">470R</text>
<text x="148.4" y="113.8">C24</text>
<text x="154.8" y="109">R36</text>
<text x="159.6" y="109">6.8K</text>
<text x="159.6" y="113.8">C25</text>
<text x="62.3" y="119.4">Q4</text>
<text x="80.2" y="114.6">R39</text>
<text x="81" y="117.5">220R</text>
<text x="148.4" y="115.4">10pF</text>
<text x="159.6" y="115.4">10pF</text>
<text x="60.2" y="121">MMBT3906</text>
<text x="75.4" y="130.6">R40</text>
<text x="76.2" y="133.2">470R</text>
<text x="79.1" y="136.5">R41</text>
<text x="65" y="140.2">MMBT3906</text>
<text x="68.7" y="138.6">Q5</text>
<text x="79.4" y="141.8">220R</text>
</g>
<g font-size="1.4" fill="#f00">
<text x="120.4" y="18.1">1,3,4,5</text>
<text x="120.4" y="20.5">1,3,4</text>
<text x="127.4" y="18.1">5DVCC</text>
<text x="127.7" y="20.5">3DVCC</text>
<text x="212.4" y="23.9">IICSCL</text>
<text x="212.4" y="20.7">IICSDA</text>
<text x="123.9" y="29">MCU_VCC</text>
<text x="220.4" y="34.4">1,3,4,5</text>
<text x="228.4" y="34.4">DGND</text>
<text x="233.5" y="41">RTD_SDO/SDI</text>
<text x="244.6" y="41">3</text>
<text x="233.5" y="44.2">SDIO2</text>
<text x="233.5" y="47.4">RTD_SCLK</text>
<text x="233.5" y="45.8">SDIO3</text>
<text x="233.5" y="42.6">SDIO1</text>
<text x="244.4" y="47.4">3</text>
<text x="244.4" y="44.2">3</text>
<text x="244.4" y="45.8">3</text>
<text x="244.4" y="42.6">3</text>
<text x="204.4" y="51.4">PANEL_PW</text>
<text x="212.1" y="49.8">BL_ON_OFF / LITHT_PWR</text>
<text x="233.5" y="50.6">VRMT</text>
<text x="233.5" y="49">RTD_SCSB</text>
<text x="233.5" y="52.2">PROFPNL</text>
<text x="244.4" y="49">3</text>
<text x="244.4" y="52.2">1</text>
<text x="244.4" y="50.6">1</text>
<text x="146.2" y="55.4">3 RESET</text>
<text x="156.2" y="54.3">RESET</text>
<text x="96.2" y="65.8">RIGHT_KEY</text>
<text x="99.4" y="64.2">ENTER_KEY</text>
<text x="102.6" y="62.6">MENU_KEY</text>
<text x="182" y="63.9">3</text>
<text x="193.8" y="63.9">VGAVS</text>
<text x="57.2" y="71.4">5</text>
<text x="66.8" y="71.4">mute</text>
<text x="90.9" y="69">POWER_KEY</text>
<text x="93" y="67.4">LEFT_KEY</text>
<text x="23.9" y="77.6">DGND 1,3,4,5</text>
<text x="54" y="72.2">R_LED</text>
<text x="54.1" y="73.6">G_LED</text>
<text x="57.2" y="73">3</text>
<text x="57.2" y="74.6">3</text>
<text x="61.7" y="73">DDC2_SCL</text>
<text x="61.7" y="74.6">DDC2_SDA</text>
<text x="117.7" y="77">LED_G</text>
<text x="57.5" y="82.6">3</text>
<text x="61" y="82.6">RTD_RESET</text>
<text x="64.5" y="79.4">IICSCL</text>
<text x="64.5" y="81">IICSDA</text>
<text x="57.2" y="89">3</text>
<text x="62.1" y="84.8">6</text>
<text x="62.3" y="89">DDC_SDA</text>
<text x="64.4" y="84.2">Hot_Plug</text>
<text x="74.5" y="85">LED_R</text>
<text x="234.3" y="85.8">DVI_INPUT</text>
<text x="234.3" y="87.4">Bus_Power</text>
<text x="234.5" y="89">VGA_INPUT</text>
<text x="245.2" y="87.4">6</text>
<text x="245.2" y="85.8">6</text>
<text x="245.4" y="89">6</text>
<text x="57.2" y="90.6">3</text>
<text x="62.6" y="90.6">DDC_SCL</text>
<text x="175.7" y="104.2">MENU_KEY</text>
<text x="103.4" y="109.6">LED_G</text>
<text x="103.4" y="111.2">LED_R</text>
<text x="183.9" y="108.2">XOUT</text>
<text x="191.1" y="108.4">3</text>
<text x="134" y="119.4">1,3,4,5</text>
<text x="142" y="119.4">DGND</text>
<text x="54.3" y="127.2">G_LED</text>
<text x="57" y="144.8">R_LED</text>
</g>
<g font-size="1.4" fill="#004080">
<text x="243.6" y="20">5DVCCTEST</text>
<text x="243.6" y="21.6">SDA</text>
<text x="243.6" y="23.2">SCL</text>
<text x="249.8" y="21.6">A2</text>
<text x="249.8" y="23.2">A1</text>
<text x="243.6" y="24.8">GND</text>
<text x="249.8" y="24.8">A0</text>
<text x="13.3" y="65.2">2</text>
<text x="13.3" y="63.5">1</text>
<text x="150.8" y="63.5">P1.0/T2</text>
<text x="150.8" y="65.2">P1.1/T2EX</text>
<text x="160.3" y="65" transform="rotate(-90 160.3 65)">RST</text>
<text x="163.5" y="65.1" transform="rotate(-90 163.5 65.1)">VCC</text>
<text x="169.9" y="65.1" transform="rotate(-90 169.9 65.1)">P0.0</text>
<text x="171.5" y="65.1" transform="rotate(-90 171.5 65.1)">P0.1</text>
<text x="173.1" y="65.1" transform="rotate(-90 173.1 65.1)">P0.2</text>
<text x="174.7" y="65.1" transform="rotate(-90 174.7 65.1)">P0.3</text>
<text x="176.3" y="65.1" transform="rotate(-90 176.3 65.1)">P0.4</text>
<text x="177.9" y="65.1" transform="rotate(-90 177.9 65.1)">P0.5</text>
<text x="179.5" y="65.1" transform="rotate(-90 179.5 65.1)">P0.6</text>
<text x="181.1" y="65.1" transform="rotate(-90 181.1 65.1)">P0.7</text>
<text x="13.3" y="71.5">6</text>
<text x="13.3" y="70">5</text>
<text x="13.3" y="68.3">4</text>
<text x="13.3" y="66.8">3</text>
<text x="150.8" y="66.8">P1.2</text>
<text x="150.8" y="68.3">P1.3</text>
<text x="150.8" y="70">P1.4</text>
<text x="150.8" y="71.5">P1.5</text>
<text x="173" y="68.3">ALE/PROG_</text>
<text x="13.3" y="74.8">8</text>
<text x="13.3" y="73.2">7</text>
<text x="150.8" y="78">P3.2/INT0</text>
<text x="150.8" y="73.2">P1.6/(SCL)</text>
<text x="150.8" y="74.8">P1.7/(SDA)</text>
<text x="176.5" y="73.2">PSEN_</text>
<text x="178.2" y="78">P2.7</text>
<text x="150.8" y="79.5">P3.3/INT1</text>
<text x="150.8" y="81.2">P3.4/T0</text>
<text x="150.8" y="82.8">P3.5/T1</text>
<text x="178.2" y="82.8">P2.4</text>
<text x="178.2" y="81.2">P2.5</text>
<text x="178.2" y="79.5">P2.6</text>
<text x="150.8" y="89.2">P3.1/TxD</text>
<text x="150.8" y="84.3">P3.6</text>
<text x="150.8" y="86">P3.7</text>
<text x="178.2" y="89.2">P2.0</text>
<text x="178.2" y="87.5">P2.1</text>
<text x="178.2" y="86">P2.2</text>
<text x="178.2" y="84.3">P2.3</text>
<text x="150.8" y="90.8">P3.0/RxD</text>
<text x="161.9" y="90.9" transform="rotate(-90 161.9 90.9)">XTAL2</text>
<text x="165.1" y="90.9" transform="rotate(-90 165.1 90.9)">XTAL1</text>
<text x="168.3" y="90.9" transform="rotate(-90 168.3 90.9)">VSS</text>
<text x="171.5" y="90.9" transform="rotate(-90 171.5 90.9)">P4.3</text>
<text x="174.7" y="90.9" transform="rotate(-90 174.7 90.9)">EA_/VPP</text>
</g>
<g font-size="1.4" fill="#00f">
<text x="65" y="117.6">E</text>
<text x="65" y="124">C</text>
<text x="70.5" y="120.8">B</text>
<text x="71.4" y="136.8">E</text>
<text x="71.4" y="143.3">C</text>
<text x="76.9" y="140">B</text>
</g>
<g font-size="1.1">
<text x="30.4" y="1.2">5</text>
<text x="88" y="1.2">4</text>
<text x="145.6" y="1.2">3</text>
<text x="203.2" y="1.2">2</text>
<text x="260.9" y="1.2">1</text>
<text x=".4" y="21.6">D</text>
<text x="290.1" y="21.6">D</text>
<text x=".4" y="59.6">C</text>
<text x="290.1" y="59.6">C</text>
<text x=".4" y="97.6">B</text>
<text x="290.1" y="97.6">B</text>
<text x=".4" y="135.6">A</text>
<text x="290.1" y="135.6">A</text>
<text x="30.4" y="154.8">5</text>
<text x="88" y="154.8">4</text>
<text x="145.6" y="154.8">3</text>
<text x="203.2" y="154.8">2</text>
<text x="260.9" y="154.8">1</text>
</g>
</svg>
